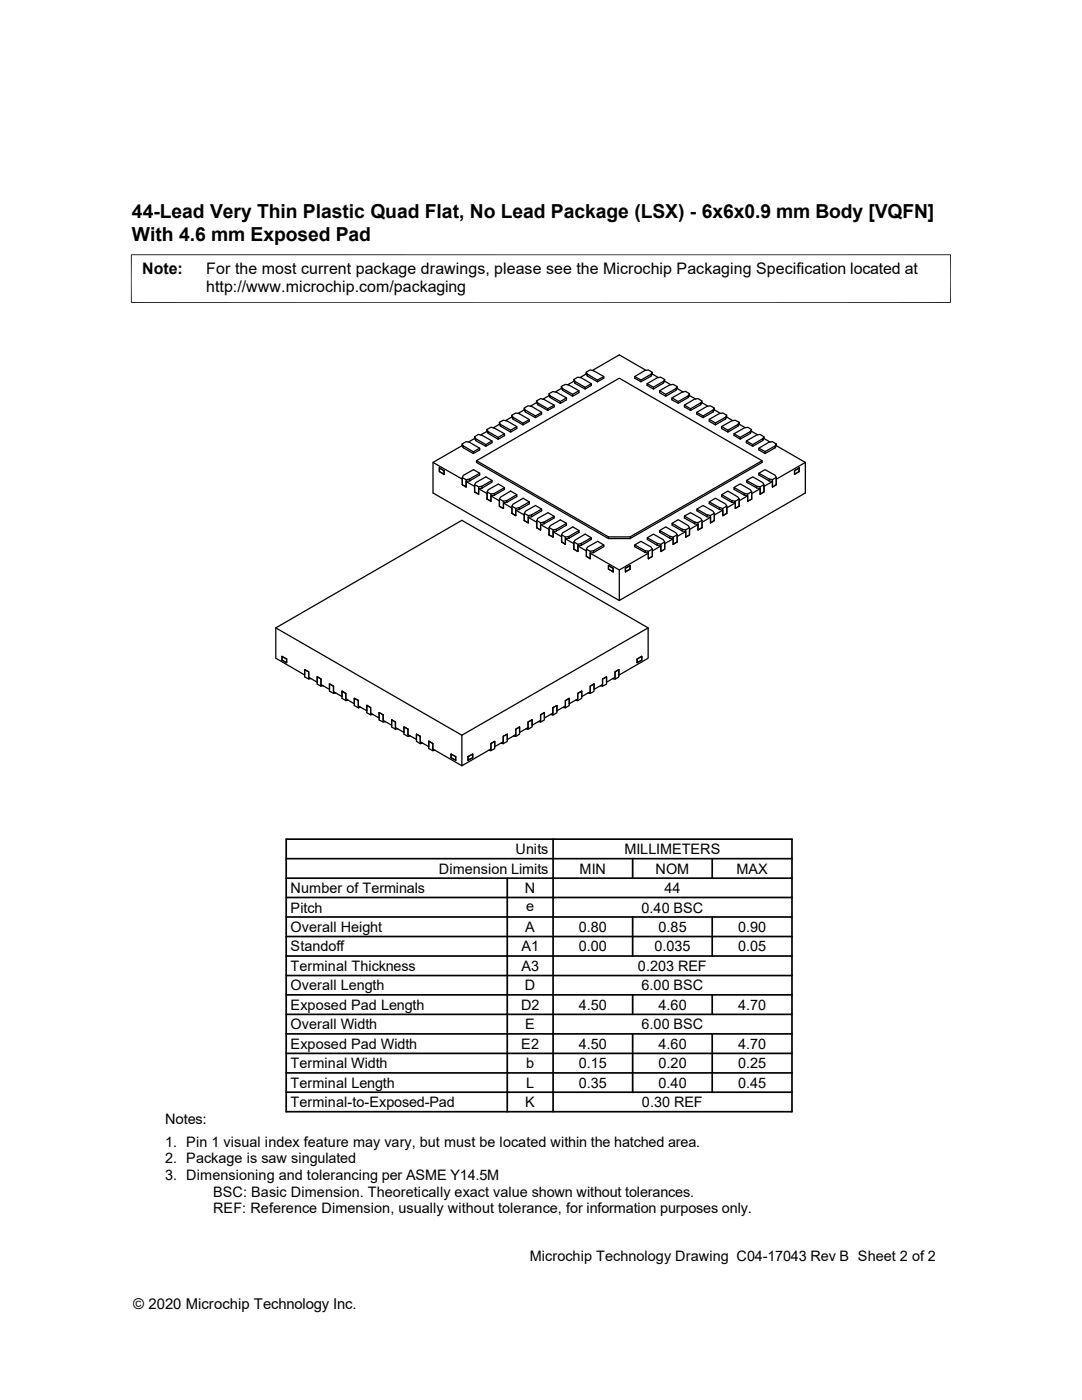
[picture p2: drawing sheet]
<svg xmlns="http://www.w3.org/2000/svg" width="216mm" height="279mm" viewBox="0 0 216 279" stroke-linecap="round" stroke-linejoin="round" font-family="sans-serif">
<g fill="none" stroke="#000" stroke-width=".25">
<path d="M109.6 78.6l.7-.5 .7 .2 2 1.1v.4l-1.2 .7-2-1.2-.2-.3zM109.6 78.6l.2 .7M109.6 79l-1.3 .7M109.8 79l2 1.1v.4M112 77.1l.8-.4 .7 .1 2 1.2v.4l-1.2 .7-2-1.2-.3-.4zM112 77.1l.3 .5v.3M112 77.5l-1.2 .7M112.3 77.6l2 1.1v.4M113 79.4l-1.2 .7M114.5 75.7l.8-.4 .7 .1 2 1.2v.3l-1.2 .7-2.1-1.1zM114.5 75.7l.2 .4v.4M114.5 76.1l-1.2 .7"/>
<path d="M114.7 76.1l2.1 1.2v.3M115.5 78l-1.2 .7M117 74.3l.8-.5 .6 .2 2.1 1.1v.4l-1.3 .7-2-1.1-.2-.5zM117 74.3l.2 .4v.4M117 74.6l-1.3 .8M117.2 74.7l2 1.2v.3M118 76.6l-1.2 .7M118.2 73.9l5.4-3.1 5.3 3.1M120.5 75.1l-1.3 .8M126.7 75.1l1.2 .8M129.1 76.6l1.3 .7M129.9 74.7l-2 1.2v.3"/>
<path d="M130.1 74.6v-.3l-.2 .4v.4M130.1 74.3l-.7-.5-.7 .2-2 1.1v.4l1.2 .7 2-1.1 .2-.5M130.1 74.6l1.3 .8M131.6 78l1.2 .7M132.4 76.1l-2 1.2v.3M132.6 76.1v-.4l-.2 .4v.4M132.6 75.7l-.8-.4-.7 .1-2 1.2v.3l1.3 .7 2-1.1 .2-.4M132.6 76.1l1.3 .7M134.1 79.4l1.2 .7M134.9 77.6l-2.1 1.1v.4M135.1 77.5v-.4l-.2 .8M135.1 77.1l-.8-.4-.7 .1-2 1.2v.4l1.2 .7 2.1-1.2 .2-.4"/>
<path d="M135.1 77.5l1.2 .7M137.3 79l-2 1.1v.4M137.6 79v-.4l-.3 .4v.3M137.6 78.6l-.8-.5-.7 .2-2 1.1v.4l1.2 .7 2-1.2 .3-.3M137.6 79l1.2 .6M86.4 92.3l5.8 3.3v1.1M87.7 93.4v.7l.9 .6v-.8M87.7 93.4l.9 .5M92.2 88.6l.8-.5 .7 .2 2 1.2v.3l-1.3 .7-1.9-1.1-.3-.5zM92.2 88.6l.3 .4v.4M92.2 88.9l-5.8 3.4v6.1l37.2 21.4M92.2 95.3l.8 .5"/>
<path d="M92.5 89l1.9 1.2v.3M93 96.1l1.7 1v1.1M93.7 96v-.4l-.7 .2v1.4l-.8-.5M93.7 95.6l2-1.2v.4l-2 1.2M93.7 96l-.7 .1v1.1l-.8-.5M94.7 87.2l.8-.5 .7 .2 2 1.1v.3l-1.3 .8-2-1.2zM94.7 87.2l.2 .3v.4M94.7 96.7l.8 .5M94.7 87.5l-1.2 .7M94.9 87.5l2 1.2v.4M95.1 91.9l26.3 15.2M95.5 97.5l1.7 1v1.1"/>
<path d="M95.7 94.4l-1.2-.7-2 1.2-.3 .4v1.4M95.7 89.5l-1.3 .7M96.2 97.4v-.4l-.7 .2v1.4l-.8-.4M96.2 97l2-1.1v.3l-2 1.2M96.2 97.4l-.7 .1v1.1l-.8-.4M97.2 85.7l.8-.4 .6 .1 2.1 1.2v.4l-1.3 .7-2-1.2-.2-.4zM97.2 85.7l.2 .4v.4M97.2 86.1l-1.3 .7M97.2 98.2l.8 .4M97.4 86.1l2 1.2v.4M98 99l1.7 .9v1.1M98.2 95.9l-1.3-.7-1.9 1.1-.3 .4v1.5"/>
<path d="M98.2 88l-1.3 .7M98.7 98.8v-.3l-.7 .1v1.4l-.8-.4M98.7 98.5l2-1.2v.4l-2 1.1M98.7 98.8l-.7 .2v1l-.8-.4M99.7 84.3l.7-.4 .7 .1 2 1.1v.4l-1.2 .7-2-1.2-.2-.3zM99.7 84.3l.2 .7M99.7 99.6l.8 .4M99.7 84.7l-1.3 .7M99.9 84.7l2 1.2v.3M100.7 97.3l-1.3-.7-2 1.1-.2 .5v1.4M100.7 86.6l-1.3 .7M101.1 99.9l2-1.2v.4l-2 1.1"/>
<path d="M102.1 82.9l.8-.5 .7 .2 2 1.1v.4l-1.2 .7-2-1.1-.3-.5zM102.1 82.9l.3 .4v.4M102.1 83.2l-1.2 .7M102.4 83.3l2 1.2v.3M103.1 98.7l-1.2-.7-2 1.2-.2 .4v1.4M103.1 85.1l-1.2 .8M104.6 81.4l.8-.4 .7 .1 2 1.2v.3l-1.3 .8-2-1.2zM104.6 81.4l.2 .4v.4M104.6 81.8l-1.2 .7M104.8 81.8l2 1.2v.4M105.6 83.7l-1.2 .8M107.1 80l.8-.5 .6 .2 2.1 1.2v.3l-1.3 .7-2-1.1-.2-.5z"/>
<path d="M107.1 80l.2 .4v.4M107.1 80.3l-1.3 .8M107.3 80.4l2 1.2v.3M108.1 82.3l-1.3 .7M110.6 80.9l-1.3 .7M136.6 80.9l1.2 .7M139 82.3l1.3 .7M139.8 80.4l-2 1.2v.3M140 80.3v-.3l-.2 .4v.4M140 80l-.7-.5-.7 .2-2 1.2v.3l1.2 .7 2-1.1 .2-.5M140 80.3l1.3 .8M141.5 83.7l1.2 .7"/>
<path d="M142.3 81.8l-2 1.2v.4M142.5 81.8v-.4l-.2 .4v.4M142.5 81.4l-.8-.4-.6 .1-2.1 1.2v.3l1.3 .8 2-1.2 .2-.4M142.5 81.8l1.3 .7M144 85.1l1.2 .8M144 98.7l1.2-.7 2 1.2 .3 .4v1.4l-.8 .5M144.8 83.3l-2.1 1.1v.4M145 83.2v-.4l-.2 .8M145 82.8l-.8-.4-.7 .2-2 1.1v.4l1.2 .7 2.1-1.2 .2-.4M145 83.2l1.2 .7M146 99.9l-2-1.2v.4l2 1.1M146.5 97.3l1.2-.7 2 1.1 .3 .4v1.5l-.8 .4"/>
<path d="M146.5 86.6l1.2 .7M147.2 84.7l-2 1.2v.3M147.5 84.7v-.4l-.3 .4v.3M147.5 84.3l-.8-.4-.7 .1-2 1.1v.4l1.2 .7 2-1.2 .3-.3M147.5 99.6l-.8 .4M147.5 84.7l1.2 .6M148.5 98.5l-2-1.2v.4l2 1.1M148.5 98.8v-.3l.7 .1v1.4M148.5 98.8l.7 .1v1.1M148.9 88l1.3 .7M149 95.9l1.2-.7 2 1.1 .2 .4v1.5l-.7 .4M149.2 98.9l-1.7 1v1.1l-.8 .5"/>
<path d="M149.7 86.1l-2 1.2v.3M149.9 86.1v-.4l-.2 .4v.4M149.9 85.7l-.7-.4-.7 .1-2 1.2v.3l1.2 .7 2-1.1 .2-.4M149.9 86.1l1.3 .7M150 98.1l-.8 .5M151 97l-2-1.1v.3l2 1.2M151 97.4v-.4l.7 .2v1.4M151 97.4l.7 .1v1.1M151.4 94.4l1.3-.7 2 1.2 .2 .4v1.4l-.8 .5M151.4 89.5l1.3 .6M151.7 97.5l-1.7 1v1.1l-.8 .4M152.1 91.9l-28.5-16.4-28.5 16.4v.4l26.3 15.2h4.3l26.4-15.2v-.4l-26.4 15.2v.4"/>
<path d="M152.2 87.5l-2 1.2v.4M152.4 87.5v-.3l-.2 .3v.4M152.4 87.2l-.8-.5-.6 .1-2.1 1.2v.3l1.3 .8 2-1.2 .2-.4M152.4 96.7l-.7 .5M152.4 87.5l1.3 .7M153.5 95.6l-2.1-1.2v.4l2.1 1.2M153.5 96v-.4l.6 .1v1.5M153.5 96l.6 .1v1.1M154.1 96.1l-1.7 1v1.1l-.7 .4M154.7 89l-2 1.1v.4M154.9 88.9v-.3l-.2 .4v.4M154.9 88.6l-.8-.5-.7 .2-2 1.2v.3l1.3 .7 2-1.1 .2-.5"/>
<path d="M154.9 88.9l5.8 3.4v6.1l-37.1 21.4v-6.1l5.8-3.3M154.9 95.3l-.8 .4M159.5 93.4l-1 .5v.8M159.5 93.4v.7l-1 .6M160.7 92.3l-5.8 3.3v1.1l-.8 .5M100.5 100.4l1.7 1v1M101.1 100.2v-.3l-.6 .1v1.5l-.8-.5M101.1 100.2l-.6 .2v1.1l-.8-.5M102.2 101l.7 .5M102.9 101.8l1.7 1v1.1M103.6 101.7v-.4l-.7 .2v1.4l-.7-.5M103.6 101.3l2-1.1v.3l-2 1.2"/>
<path d="M103.6 101.7l-.7 .1v1.1l-.7-.5M104.6 102.4l.8 .5M105.4 103.3l1.7 .9v1.1M105.6 100.2l-1.2-.8-2 1.2-.2 .4v1.4M106.1 103.1v-.4l-.7 .2v1.5l-.8-.5M106.1 102.7l2-1.1v.3l-2 1.2M106.1 103.1l-.7 .2v1.1l-.8-.5M107.1 103.9l.8 .4M107.9 104.7l1.7 1v1.1M108.1 101.6l-1.3-.7-1.9 1.1-.3 .4v1.5M108.6 104.5v-.3l-.7 .1v1.5l-.8-.5M108.6 104.2l2-1.2v.4l-2 1.1"/>
<path d="M108.6 104.5l-.7 .2v1.1l-.8-.5M109.6 105.3l.8 .4M110.4 106.1l1.7 1v1.1M110.6 103l-1.3-.7-2 1.2-.2 .4v1.4M111 106v-.4l-.6 .1v1.5l-.8-.4M111 105.6l2-1.2v.4l-2 1.2M111 106l-.6 .1v1.1l-.8-.4M112.1 106.7l.7 .5M112.8 107.5l1.7 1v1.1M113 104.4l-1.2-.6-2 1.1-.2 .4v1.5M113.5 107.4v-.3l-.7 .1v1.4l-.7-.4M113.5 107.1l2-1.2v.4l-2 1.1"/>
<path d="M113.5 107.4l-.7 .1v1.1l-.7-.4M114.5 108.2l.8 .4M115.3 109l1.7 .9v1.1M115.5 105.9l-1.2-.7-2 1.1-.2 .4v1.5M116 108.8v-.3l-.7 .1v1.5l-.8-.5M116 108.5l2-1.2v.4l-2 1.1M116 108.8l-.7 .2v1.1l-.8-.5M117 109.6l.8 .4M117.8 110.4l5.8 3.3M118 107.3l-1.2-.7-2 1.2-.3 .4v1.4M118.4 110.3v-.4l-.6 .1v1.5l-.8-.5M118.4 109.9l2.1-1.1v.3l-2.1 1.2"/>
<path d="M118.4 110.3l-.6 .1v1.1l-.8-.5M120.5 108.8l-1.2-.8-2.1 1.2-.2 .4v1.4M121.4 112.9l.9 .5v.7l-.9-.5zM124.8 113.4v.7l.9-.5M124.8 113.4l.9-.5v.7M125.7 107.1h-4.3v.4M126.7 108.8l1.2-.8 2 1.2 .3 .4v1.4l-.8 .5M128.7 109.9l-2-1.1v.3l2 1.1M128.7 110.2v-.3l.7 .1v1.5M128.7 110.2l.7 .2v1.1M129.2 107.3l1.2-.7 2 1.1 .2 .5v1.4l-.7 .5M130.2 109.6l-.8 .4"/>
<path d="M131.1 108.5l-1.9-1.2v.4l1.9 1.1M131.1 108.8v-.3l.8 .1v1.5M131.1 108.8l.8 .2v1.1M131.6 105.9l1.2-.7 2.1 1.1 .2 .4v1.5l-.8 .4M131.9 109l-1.7 .9v1.1l-.8 .5M132.6 108.2l-.7 .4M133.6 107l-2-1.1v.3l2 1.2M133.6 107.4v-.4l.7 .2v1.4M133.6 107.4l.7 .1v1.1M134.1 104.4l1.2-.7 2 1.2 .3 .4v1.5l-.8 .4M134.3 107.5l-1.7 1v1.1l-.7 .5M135.1 106.7l-.8 .5"/>
<path d="M136.1 105.6l-2-1.2v.4l2 1.2M136.1 106v-.4l.7 .1v1.5M136.1 106l.7 .1v1.1M136.6 103l1.2-.7 2 1.2 .3 .3v1.5l-.8 .4M136.8 106.1l-1.7 1v1.1l-.8 .4M137.6 105.3l-.8 .4M138.6 104.2l-2-1.2v.4l2 1.1M138.6 104.5v-.3l.7 .1v1.4M138.6 104.5l.7 .2v1M139.1 101.6l1.2-.7 2 1.1 .2 .4v1.5l-.7 .5M139.3 104.7l-1.7 1v1.1l-.8 .4M140.1 103.8l-.8 .5"/>
<path d="M141.1 102.7l-2-1.1v.3l2 1.2M141.1 103.1v-.4l.7 .2v1.5M141.1 103.1l.7 .2v1.1M141.5 100.2l1.2-.8 2.1 1.2 .2 .4v1.4l-.8 .5M141.8 103.3l-1.7 .9v1.1l-.8 .4M142.5 102.4l-.7 .5M143.6 101.3l-2.1-1.1v.3l2.1 1.2M143.6 101.7v-.4l.6 .2v1.4M143.6 101.7l.6 .1v1.1M144.2 101.8l-1.7 1v1.1l-.7 .5M145 101l-.8 .5M146 100.2v-.3l.7 .1v1.5"/>
<path d="M146 100.2l.7 .2v1.1M146.7 100.4l-1.7 .9v1.1l-.8 .5M55 125.3l37.2 21.4M56.3 131l.9 .5v.7l-.9-.5zM62.1 135.4l-.5 .1v-1.4l-.8-.5v1.5l.8 .4M64.5 136.9h-.4v-1.4l-.8-.5v1.5l.8 .4M67 138.3l-.5 .1v-1.5l-.8-.4v1.4l.8 .5M69.5 139.7l-.5 .1v-1.4l-.8-.5v1.5l.8 .4M114.9 139.7l.4 .1v-1.4l.8-.5v1.5l-.8 .4M117.3 138.3l.5 .1v-1.5l.7-.4v1.5l-.7 .4M119.8 136.9h.4v-1.4l.8-.4v1.4l-.8 .4M122.3 135.4l.4 .2v-1.5l.8-.5v1.5l-.8 .5"/>
<path d="M127.1 131.5l1-.5v.7l-1 .5zM129.3 125.3l-37.1-21.5-37.2 21.5v6.1l5.8 3.3v-1.1l.8 .5v1.1l1.7 .9v-1.1l.8 .5v1.1l1.6 1v-1.1l.8 .4v1.1l1.7 1v-1.1l.8 .5v1l1.7 1.1v-1.1l.8 .4v1.1l1.7 1v-1.1l.8 .4v1.1l1.6 1v-1.1l.9 .5v1.1l1.6 .9v-1.1l.8 .5v1.1l1.7 1v-1.1l.8 .4v1.1l1.7 1v-1.1l.8 .4v1.1l1.7 1v-1.1l.8 .5v1.1l5.8 3.3M72 141.1l-.5 .2v-1.5l-.8-.4v1.4l.8 .5M74.4 142.6l-.4 .1v-1.5l-.8-.4v1.4l.8 .5M76.9 144l-.4 .1v-1.4l-.9-.5v1.5l.9 .4M79.4 145.5h-.5v-1.4l-.8-.5v1.5l.8 .4M81.9 146.9l-.5 .1v-1.5l-.8-.4v1.4l.8 .5M84.3 148.3l-.4 .1v-1.5l-.8-.4v1.5l.8 .4M86.8 149.7l-.4 .1v-1.4l-.8-.5v1.5l.8 .4M90 151.2v-.7l.9 .5v.7M90 151.2l.9 .5M92.2 146.7l37.1-21.4v6.1l-5.8 3.3v-1.1l-.8 .5v1.1l-1.7 .9v-1l-.8 .4v1.1l-1.7 1v-1.1l-.7 .4v1.1l-1.7 1v-1.1l-.8 .5v1.1l-1.7 1v-1.1l-.8 .4v1.1l-1.7 1v-1.1l-.8 .4v1.1l-1.7 1v-1.1l-.7 .5v1.1l-1.7 .9v-1.1l-.8 .5v1.1l-1.7 1v-1.1l-.8 .4v1.1l-1.7 1v-1.1l-.8 .4v1.1l-1.7 1v-1l-.7 .4v1.1l-5.8 3.3z"/>
<path d="M93.4 151l.9-.5v.7M93.4 151v.7l.9-.5M97.5 149.7l.5 .1v-1.4l.7-.4v1.4l-.7 .4M100 148.3l.4 .1v-1.5l.8-.4v1.5l-.8 .4M102.4 146.9l.5 .1v-1.5l.8-.4v1.4l-.8 .5M104.9 145.5h.5v-1.4l.8-.5v1.5l-.8 .4M107.4 144l.5 .1v-1.4l.7-.5v1.5l-.7 .4M109.9 142.6l.4 .1v-1.5l.8-.4v1.4l-.8 .5M112.4 141.2l.4 .1v-1.5l.8-.4v1.4l-.8 .5"/>
</g>
<path d="M26.1 50.8h163.6M26.2 50.8v9.7M189.7 50.8v9.7M26.1 60.4h163.6" fill="none" stroke="#000" stroke-width=".2"/>
<g fill="none" stroke="#000" stroke-width=".34">
<path d="M57.1 179.1h100.9M57.1 175.3h100.9M57.1 171.4h100.9M57.1 167.5h100.9v54.4h-100.9zM101.2 175.3v46.6M110.4 167.5v54.4M126.2 171.4v3.9M142.1 171.4v3.9M57.1 186.9h100.9M57.1 183h100.9M57.1 198.5h100.9M57.1 194.7h100.9"/>
<path d="M57.1 190.8h100.9M126.2 183v7.8M126.2 198.5v3.9M142.1 183v7.8M142.1 198.5v3.9M57.1 214.1h100.9M57.1 206.3h100.9M57.1 202.4h100.9M57.1 210.2h100.9M57.1 218h100.9M126.2 206.3v11.7M142.1 206.3v11.7"/>
</g>
<g font-size="3.9">
<text x="26.3" y="43.5">44-Lead Very Thin Plastic Quad Flat, No Lead Package (LSX) - 6x6x0.9 mm Body [VQFN]</text>
<text x="26.3" y="48">With 4.6 mm Exposed Pad</text>
</g>
<g font-size="3.2">
<text x="28.4" y="54.6">Note:</text>
<text x="41.1" y="54.6">For the most current package drawings, please see the Microchip Packaging Specification located at</text>
<text x="41.1" y="58.3">http://www.microchip.com/packaging</text>
</g>
<text font-size="3" x="26.6" y="261.3">© 2020 Microchip Technology Inc.</text>
<g font-size="2.9">
<text x="102.9" y="170.4">Units</text>
<text x="124.6" y="170.4">MILLIMETERS</text>
<text x="58" y="178.2">Number of Terminals</text>
<text x="87.5" y="174.3">Dimension Limits</text>
<text x="104.7" y="178.2">N</text>
<text x="115.7" y="174.3">MIN</text>
<text x="130.8" y="174.3">NOM</text>
<text x="132.6" y="178.2">44</text>
<text x="146.9" y="174.3">MAX</text>
<text x="58" y="186">Overall Height</text>
<text x="58" y="182.1">Pitch</text>
<text x="104.8" y="186">A</text>
<text x="105" y="181.8">e</text>
<text x="115.5" y="186">0.80</text>
<text x="128" y="182.1">0.40 BSC</text>
<text x="131.4" y="186">0.85</text>
<text x="147.3" y="186">0.90</text>
<text x="58" y="189.9">Standoff</text>
<text x="104.1" y="189.9">A1</text>
<text x="115.5" y="189.9">0.00</text>
<text x="130.6" y="189.9">0.035</text>
<text x="147.3" y="189.9">0.05</text>
<text x="58" y="193.8">Terminal Thickness</text>
<text x="58" y="197.7">Overall Length</text>
<text x="104.1" y="193.8">A3</text>
<text x="104.7" y="197.7">D</text>
<text x="127.3" y="193.8">0.203 REF</text>
<text x="128" y="197.7">6.00 BSC</text>
<text x="58" y="201.5">Exposed Pad Length</text>
<text x="104" y="201.5">D2</text>
<text x="115.5" y="201.5">4.50</text>
<text x="131.4" y="201.5">4.60</text>
<text x="147.3" y="201.5">4.70</text>
<text x="58" y="205.4">Overall Width</text>
<text x="58" y="209.3">Exposed Pad Width</text>
<text x="104" y="209.3">E2</text>
<text x="104.8" y="205.4">E</text>
<text x="115.5" y="209.3">4.50</text>
<text x="128" y="205.4">6.00 BSC</text>
<text x="131.4" y="209.3">4.60</text>
<text x="147.3" y="209.3">4.70</text>
<text x="58" y="213.2">Terminal Width</text>
<text x="105" y="213.2">b</text>
<text x="115.5" y="213.2">0.15</text>
<text x="131.4" y="213.2">0.20</text>
<text x="147.3" y="213.2">0.25</text>
<text x="58" y="217.1">Terminal Length</text>
<text x="58" y="221">Terminal-to-Exposed-Pad</text>
<text x="104.8" y="221">K</text>
<text x="105" y="217.1">L</text>
<text x="115.5" y="217.1">0.35</text>
<text x="128.1" y="221">0.30 REF</text>
<text x="131.4" y="217.1">0.40</text>
<text x="147.3" y="217.1">0.45</text>
<text x="32.9" y="224.3">Notes:</text>
<text x="32.9" y="228.9">1. Pin 1 visual index feature may vary, but must be located within the hatched area.</text>
<text x="32.9" y="232.2">2. Package is saw singulated</text>
<text x="32.9" y="235.5">3. Dimensioning and tolerancing per ASME Y14.5M</text>
<text x="42.5" y="238.8">BSC: Basic Dimension. Theoretically exact value shown without tolerances.</text>
<text x="42.5" y="242.1">REF: Reference Dimension, usually without tolerance, for information purposes only.</text>
<text x="105.7" y="251.6">Microchip Technology Drawing C04-17043 Rev B Sheet 2 of 2</text>
</g>
</svg>
